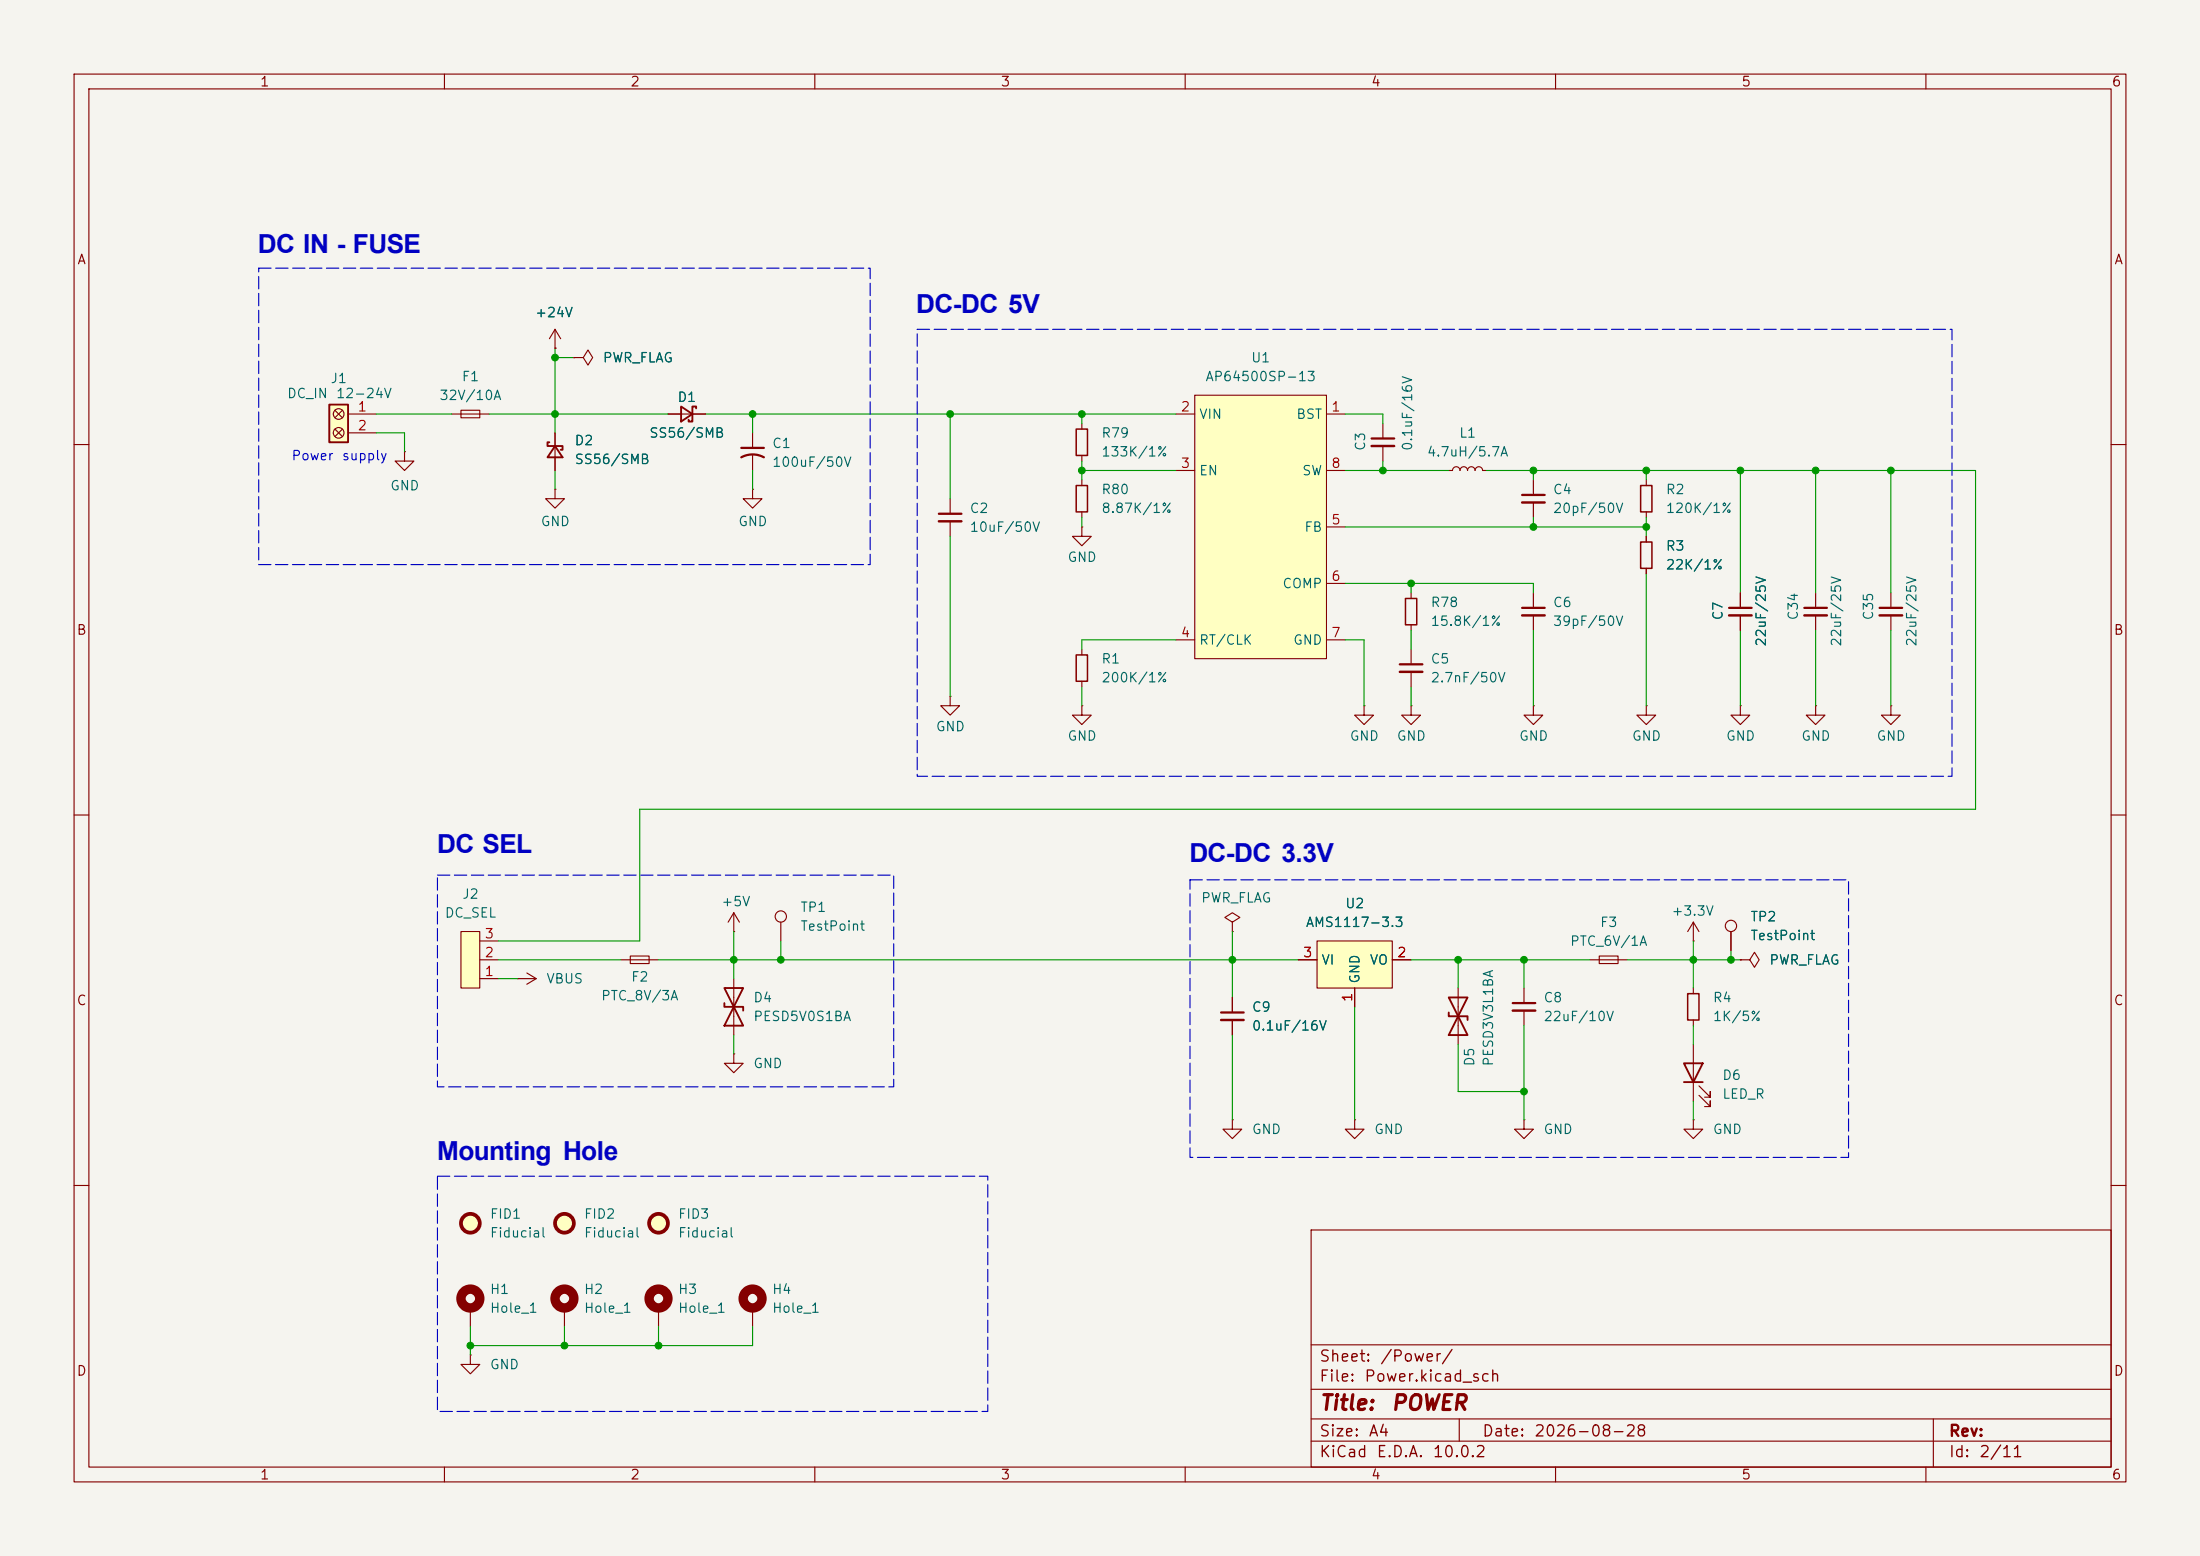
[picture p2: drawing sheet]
<svg xmlns="http://www.w3.org/2000/svg" width="297mm" height="210mm" viewBox="0 0 297 210" stroke-linecap="round" stroke-linejoin="round" font-family="sans-serif">
<path d="M0 0h297v210h-297z" fill="#f5f4ef" stroke="#f5f4ef" stroke-width=".14"/>
<g fill="none" stroke="#840000" stroke-width=".15">
<path d="M10 10h277v190h-277zM12 12h273v186h-273zM60 10v2M110 10v2M160 10v2M210 10v2M260 10v2M10 60h2M285 60h2M10 110h2M285 110h2M10 160h2"/>
<path d="M177 166h108v32h-108zM285 160h2M60 198v2M110 198v2M160 198v2M177 194.5h108M177 191.5h108M177 187.5h108M177 181.5h108M197 191.5v3M210 198v2M260 198v2"/>
<path d="M261 191.5v6.5"/>
</g>
<path d="M44.4 54.6h2.6v5.1h-2.6z" fill="#ffffc2"/>
<g fill="none" stroke="#840000" stroke-width=".15">
<path d="M45.2 55.4l1 1M45.2 57.9l1 1M46.2 55.4l-1 1M46.2 57.9l-1 1M47 55.9h3.8M47 58.4h3.8M146 71.1v1.3h1.3l-1.3 1.3-1.2-1.3h1.2M146 71.1h.1M83.8 129.5h5.1M85.1 129h2.5v1h-2.5zM166.4 124.5l1-.7-1-.6-1 .6 1 .7v1.2M166.4 125.7h.1"/>
<path d="M196.8 133.4v7.6M228.6 141v7.6M229.4 147.8l1.5 1.6v-.8v.8h-.8M229.4 146.6l1.5 1.5v-.8v.8h-.8M88.9 176.5v2.6"/>
<circle cx="45.7" cy="55.9" r=".72"/>
<circle cx="45.7" cy="58.4" r=".72"/>
</g>
<path d="M44.4 54.6h2.6v5.1h-2.6zM195.6 134.6h2.5l-2.5 5.1h2.5zM195.6 136.7v.5h2.5v.5M227.3 143.5h2.6l-1.3 2.6zM227.3 146.1h2.6" fill="none" stroke="#840000" stroke-width=".25"/>
<circle cx="88.9" cy="175.3" r="1.27" fill="none" stroke="#840000" stroke-width="1.3"/>
<path d="M62.2 125.7h2.6v7.7h-2.6z" fill="#ffffc2"/>
<path d="M62.2 125.7h2.6v7.7h-2.6zM64.8 132.1h2.5M64.8 129.5h2.5M64.8 127h2.5" fill="none" stroke="#840000" stroke-width=".15"/>
<path d="M177.8 127h10.2v6.4h-10.2z" fill="#ffffc2"/>
<g fill="none" stroke="#840000" stroke-width=".15">
<path d="M61 55.9h5M62.2 55.4h2.6v1h-2.6zM74.9 47h.1M74.9 44.5v2.5M74.9 58.4v5.1M74.9 44.5l-.7 1.2M74.9 44.5l.8 1.2M77.5 48.3h1.2l.7-1.1 .6 1.1-.6 1-.7-1M77.5 48.3h.1M90.2 55.9h5M101.6 58.4v2.1M146 57.2v.7"/>
<path d="M54.6 61v1.2h1.3l-1.3 1.3-1.3-1.3h1.3M54.6 61h.1M74.9 66v1.3h1.3l-1.3 1.3-1.2-1.3h1.2M74.9 66h.1M101.6 66v1.3h1.3l-1.3 1.3-1.3-1.3h1.3M101.6 66h.1M101.6 61.5v2M128.3 67.3v2M128.3 70.4v2M146 61.5v.7M146 64.8v.7M146 69.1v.8"/>
<path d="M195.6 63.5h.5a.51 .51 0 0 1 .5-.5 .51 .51 0 0 1 .5 .5 .51 .51 0 0 1 .5-.5 .51 .51 0 0 1 .5 .5 .51 .51 0 0 1 .5-.5 .51 .51 0 0 1 .5 .5 .51 .51 0 0 1 .5-.5 .51 .51 0 0 1 .6 .5h.5M207 64.8v2M207 67.8v2.1M222.2 64.8v.7M222.2 69.1v.8M222.2 72.4v.8M222.2 76.7v.8M128.3 94v1.3h1.2l-1.2 1.2-1.3-1.2h1.3M128.3 94h.1M146 95.3v1.2h1.3l-1.3 1.3-1.2-1.3h1.2M146 95.3h.1M146 87.6v.8"/>
<path d="M146 91.9v.8M184.1 95.3v1.2h1.3l-1.3 1.3-1.2-1.3h1.2M184.1 95.3h.1M190.5 95.3v1.2h1.3l-1.3 1.3-1.3-1.3h1.3M190.5 95.3h.1M207 95.3v1.2h1.3l-1.3 1.3-1.3-1.3h1.3M207 95.3h.1M207 80v2M207 83.1v2M222.2 95.3v1.2h1.3l-1.3 1.3-1.2-1.3h1.2M222.2 95.3h.1M234.9 95.3v1.2h1.3l-1.3 1.3-1.2-1.3h1.2"/>
<path d="M234.9 95.3h.1M234.9 80v2M234.9 83.1v2M245.1 95.3v1.2h1.3l-1.3 1.3-1.3-1.3h1.3M245.1 95.3h.1M245.1 80v2M245.1 83.1v2M255.3 95.3v1.2h1.2l-1.2 1.3-1.3-1.3h1.3M255.3 95.3h.1M255.3 80v2M255.3 83.1v2M69.8 132.1h.1"/>
<path d="M69.8 132.1h2.6M71.1 131.3l1.3 .8M72.4 132.1l-1.3 .7M99.1 125.7h.1M99.1 123.2l-.8 1.3M99.1 123.2l.7 1.3M99.1 123.2v2.5M99.1 132.1v7.6M105.4 124.5v2.5M166.4 134.6v2.1M166.4 137.7v2M175.3 129.5h2.5"/>
<path d="M177.8 127h10.2v6.4h-10.2zM182.9 133.4v2.5M188 129.5h2.5M205.7 133.4v2M205.7 136.4v2M214.6 129.5h5.1M215.9 129h2.5v1h-2.5zM228.6 127h.1M228.6 124.5l-.8 1.2M228.6 124.5l.8 1.2M228.6 124.5v2.5M228.6 133.4v.7"/>
<path d="M228.6 137.7v.7M233.7 125.7v2.6M234.9 129.5h1.3l.7-1 .6 1-.6 1.1-.7-1.1M234.9 129.5h.1M99.1 142.2v1.3h1.2l-1.2 1.3-1.3-1.3h1.3M99.1 142.2h.1M166.4 151.1v1.3h1.2l-1.2 1.3-1.3-1.3h1.3M166.4 151.1h.1M182.9 151.1v1.3h1.2l-1.2 1.3-1.3-1.3h1.3M182.9 151.1h.1M205.7 151.1v1.3h1.3l-1.3 1.3-1.2-1.3h1.2M205.7 151.1h.1"/>
<path d="M228.6 151.1v1.3h1.3l-1.3 1.3-1.3-1.3h1.3M228.6 151.1h.1M63.5 176.5v2.6M76.2 176.5v2.6M101.6 176.5v2.6M63.5 182.9v1.3h1.3l-1.3 1.2-1.3-1.2h1.3M63.5 182.9h.1"/>
<circle cx="105.4" cy="123.7" r=".76"/>
<circle cx="233.7" cy="125" r=".76"/>
</g>
<path d="M100.1 61.7a3.2 3.2 0 0 1 3 0M100.1 60.5h3M126.7 69.3h3.1M205.5 66.8h3M205.5 82h3M233.4 82h3.1M243.6 82h3M253.7 82h3.1M164.8 136.7h3.1M204.2 135.4h3.1" fill="none" stroke="#840000" stroke-width=".3"/>
<path d="M126.7 70.4h3.1M205.5 67.8h3M205.5 83.1h3M233.4 83.1h3.1M243.6 83.1h3M253.7 83.1h3.1M164.8 137.7h3.1M204.2 136.4h3.1" fill="none" stroke="#840000" stroke-width=".33"/>
<path d="M74.2 59.7h-.3v.5h2v.5h-.2M91.9 54.9l1.6 1-1.6 1zM94 55.1v-.2h-.5v2h-.5v-.3M74.9 60.2l1 1.5h-2zM97.8 133.4h2.5l-2.5 5h2.5zM97.8 135.4v.5h2.5v.5" fill="none" stroke="#840000" stroke-width=".25"/>
<g fill="none" stroke="#840000" stroke-width="1.3">
<circle cx="63.5" cy="175.3" r="1.27"/>
<circle cx="76.2" cy="175.3" r="1.27"/>
<circle cx="101.6" cy="175.3" r="1.27"/>
</g>
<g fill="#ffffc2" stroke="#ffffc2" stroke-width=".14">
<circle cx="76.2" cy="165.1" r="1.27"/>
<circle cx="63.5" cy="165.1" r="1.27"/>
<circle cx="88.9" cy="165.1" r="1.27"/>
</g>
<g fill="none" stroke="#840000" stroke-width=".51">
<circle cx="63.5" cy="165.1" r="1.27"/>
<circle cx="76.2" cy="165.1" r="1.27"/>
<circle cx="88.9" cy="165.1" r="1.27"/>
</g>
<path d="M145.3 57.9h1.5v3.6h-1.5zM145.3 65.5h1.5v3.6h-1.5zM221.5 65.5h1.5v3.6h-1.5zM221.5 73.2h1.5v3.5h-1.5zM145.3 88.4h1.5v3.5h-1.5zM227.8 134.1h1.6v3.6h-1.6z" fill="none" stroke="#840000" stroke-width=".2"/>
<path d="M161.3 53.3h17.8v35.6h-17.8z" fill="#ffffc2"/>
<g fill="none" stroke="#840000" stroke-width=".15">
<path d="M74.9 47h.1M74.9 58.4v1.8M77.5 48.3h.1M90.2 55.9h1.7M93.5 55.9h1.7M158.7 55.9h2.6M161.3 53.3h17.8v35.6h-17.8zM179.1 55.9h2.5M186.7 57.2v2M74.9 61.7v1.8M158.7 63.5h2.6M179.1 63.5h2.5"/>
<path d="M179.1 71.1h2.5M179.1 78.7h2.5M186.7 60.2v2M222.2 72.4v.8M222.2 76.7v.8M158.7 86.4h2.6M179.1 86.4h2.5M190.5 80v.8M190.5 84.3v.8M190.5 87.6v2.1M190.5 90.7v2M234.9 80v2"/>
<path d="M234.9 83.1v2M166.4 134.6v2.1M166.4 137.7v2M175.3 129.5h2.5M182.9 133.4v2.5M188 129.5h2.5M233.7 125.7v2.6M234.9 129.5h.1"/>
</g>
<path d="M185.2 59.2h3M189 89.7h3" fill="none" stroke="#840000" stroke-width=".3"/>
<path d="M185.2 60.2h3M189 90.7h3" fill="none" stroke="#840000" stroke-width=".33"/>
<path d="M189.7 80.8h1.6v3.5h-1.6z" fill="none" stroke="#840000" stroke-width=".2"/>
<g fill="none" stroke="#009600" stroke-width=".15">
<path d="M50.8 55.9h10.2M50.8 58.4h3.8v2.6M66 55.9h24.2M74.9 47v11.4M74.9 48.3h2.6M95.2 55.9h63.5M101.6 55.9v2.5M128.3 55.9v11.4M146 55.9v1.3M181.6 55.9h5.1v1.3M74.9 63.5v2.5M101.6 63.5v2.5"/>
<path d="M128.3 72.4v21.6M146 62.2v2.6M146 69.9v1.2M146 63.5h12.7M181.6 63.5h14M181.6 78.7h25.4v1.3M181.6 71.1h40.6M186.7 62.2v1.3M190.5 78.7v1.3M200.7 63.5h66v45.7h-180.3v17.8h-19.1M207 63.5v1.3M207 69.9v1.2"/>
<path d="M222.2 63.5v1.3M222.2 69.9v2.5M222.2 77.5v17.8M234.9 63.5v16.5M245.1 63.5v16.5M255.3 63.5v16.5M146 92.7v2.6M158.7 86.4h-12.7v1.2M181.6 86.4h2.5v8.9M190.5 85.1v2.5M190.5 92.7v2.6M207 85.1v10.2"/>
<path d="M234.9 85.1v10.2M245.1 85.1v10.2M255.3 85.1v10.2M67.3 129.5h16.5M67.3 132.1h2.5M88.9 129.5h86.4M99.1 125.7v6.4M99.1 139.7v2.5M105.4 127v2.5M166.4 125.7v8.9M166.4 139.7v11.4M182.9 135.9v15.2"/>
<path d="M190.5 129.5h24.1M196.8 129.5v3.9M205.7 129.5v3.9M205.7 138.4v12.7M219.7 129.5h15.2M228.6 127v6.4M228.6 138.4v2.6M233.7 128.3v1.2M196.8 141v6.3h8.9M228.6 148.6v2.5M63.5 179.1v3.8M76.2 179.1v2.5"/>
<path d="M88.9 179.1v2.5M101.6 179.1v2.5h-38.1"/>
</g>
<path d="M34.9 36.2h82.6v40h-82.6zM123.8 44.5h139.7v60.3h-139.7zM59.1 118.1h61.5v28.6h-61.5zM160.7 118.7h88.9v37.5h-88.9zM59.1 158.8h74.2v31.7h-74.2z" fill="none" stroke="#0000c2" stroke-width=".15" stroke-dasharray="1.7 .6"/>
<g fill="#009600" stroke="#009600" stroke-width=".14">
<circle cx="74.9" cy="55.9" r=".46"/>
<circle cx="74.9" cy="48.3" r=".46"/>
<circle cx="101.6" cy="55.9" r=".46"/>
<circle cx="128.3" cy="55.9" r=".46"/>
<circle cx="146" cy="63.5" r=".46"/>
<circle cx="146" cy="55.9" r=".46"/>
<circle cx="233.7" cy="129.5" r=".46"/>
<circle cx="228.6" cy="129.5" r=".46"/>
<circle cx="76.2" cy="181.6" r=".46"/>
<circle cx="63.5" cy="181.6" r=".46"/>
<circle cx="88.9" cy="181.6" r=".46"/>
<circle cx="105.4" cy="129.5" r=".46"/>
<circle cx="245.1" cy="63.5" r=".46"/>
<circle cx="255.3" cy="63.5" r=".46"/>
<circle cx="234.9" cy="63.5" r=".46"/>
<circle cx="222.2" cy="63.5" r=".46"/>
<circle cx="222.2" cy="71.1" r=".46"/>
<circle cx="186.7" cy="63.5" r=".46"/>
<circle cx="190.5" cy="78.7" r=".46"/>
<circle cx="207" cy="63.5" r=".46"/>
<circle cx="207" cy="71.1" r=".46"/>
<circle cx="196.8" cy="129.5" r=".46"/>
<circle cx="99.1" cy="129.5" r=".46"/>
<circle cx="166.4" cy="129.5" r=".46"/>
<circle cx="205.7" cy="129.5" r=".46"/>
<circle cx="205.7" cy="147.3" r=".46"/>
</g>
<g font-size="3.5" fill="#0000c2">
<text x="34.8" y="34.1">DC IN - FUSE</text>
<text x="123.7" y="42.2">DC-DC 5V</text>
<text x="59" y="115.1">DC SEL</text>
<text x="160.6" y="116.4">DC-DC 3.3V</text>
<text x="59" y="156.5">Mounting Hole</text>
</g>
<g font-size="2" fill="#840000">
<text x="178" y="190.8">Title:</text>
<text x="187.7" y="190.8">POWER</text>
</g>
<g font-size="1.5" fill="#840000">
<text x="178" y="184.2">Sheet:</text>
<text x="186.2" y="184.2">/Power/</text>
<text x="178" y="186.9">File:</text>
<text x="184.1" y="186.9">Power.kicad_sch</text>
<text x="178" y="197.1">KiCad</text>
<text x="178" y="194.3">Size:</text>
<text x="184.7" y="194.3">A4</text>
<text x="185.7" y="197.1">E.D.A.</text>
<text x="193.3" y="197.1">10.0.2</text>
<text x="200" y="194.3">Date:</text>
<text x="207" y="194.3">2026-08-28</text>
<text x="263" y="194.3">Rev:</text>
<text x="263" y="197.1">Id:</text>
<text x="267.1" y="197.1">2/11</text>
</g>
<g font-size="1.3" fill="#840000">
<text x="35" y="12">1</text>
<text x="85" y="12">2</text>
<text x="135" y="12">3</text>
<text x="185" y="12">4</text>
<text x="235" y="12">5</text>
<text x="285" y="12">6</text>
<text x="10.3" y="36">A</text>
<text x="285.3" y="36">A</text>
<text x="10.3" y="86">B</text>
<text x="285.3" y="86">B</text>
<text x="10.3" y="136">C</text>
<text x="285.3" y="136">C</text>
<text x="10.3" y="186">D</text>
<text x="285.3" y="186">D</text>
<text x="35" y="200">1</text>
<text x="85" y="200">2</text>
<text x="135" y="200">3</text>
<text x="185" y="200">4</text>
<text x="235" y="200">5</text>
<text x="285" y="200">6</text>
</g>
<g font-size="1.3" fill="#006464">
<text x="72.1" y="43.1">+24V</text>
<text x="44.5" y="52">J1</text>
<text x="62.2" y="51.8">F1</text>
<text x="81.3" y="49.2">PWR_FLAG</text>
<text x="162.6" y="51.8">AP64500SP-13</text>
<text x="168.8" y="49.2">U1</text>
<text x="38.7" y="54.1">DC_IN</text>
<text x="45.3" y="54.1">12-24V</text>
<text x="59.2" y="54.3">32V/10A</text>
<text x="87.6" y="59.4">SS56/SMB</text>
<text x="91.4" y="54.6">D1</text>
<text x="148.6" y="59.4">R79</text>
<text x="161.8" y="56.9">VIN</text>
<text x="174.9" y="56.9">BST</text>
<text x="196.9" y="59.4">L1</text>
<text x="77.5" y="60.4">D2</text>
<text x="77.5" y="62.9">SS56/SMB</text>
<text x="104.1" y="60.8">C1</text>
<text x="104.1" y="63.3">100uF/50V</text>
<text x="148.6" y="61.9">133K/1%</text>
<text x="161.8" y="64.5">EN</text>
<text x="175.7" y="64.5">SW</text>
<text x="184.6" y="61" transform="rotate(-90 184.6 61)">C3</text>
<text x="191" y="61" transform="rotate(-90 191 61)">0.1uF/16V</text>
<text x="192.5" y="61.9">4.7uH/5.7A</text>
<text x="52.6" y="66.5">GND</text>
<text x="72.9" y="71.3">GND</text>
<text x="99.6" y="71.3">GND</text>
<text x="130.8" y="69.6">C2</text>
<text x="148.6" y="69.6">8.87K/1%</text>
<text x="148.6" y="67">R80</text>
<text x="209.6" y="67">C4</text>
<text x="209.6" y="69.6">20pF/50V</text>
<text x="224.8" y="67">R2</text>
<text x="224.8" y="69.6">120K/1%</text>
<text x="130.8" y="72.1">10uF/50V</text>
<text x="144" y="76.2">GND</text>
<text x="176" y="72.1">FB</text>
<text x="224.8" y="74.6">R3</text>
<text x="224.8" y="77.2">22K/1%</text>
<text x="173" y="79.7">COMP</text>
<text x="193" y="82.3">R78</text>
<text x="209.6" y="82.3">C6</text>
<text x="232.9" y="83.8" transform="rotate(-90 232.9 83.8)">C7</text>
<text x="243" y="83.8" transform="rotate(-90 243 83.8)">C34</text>
<text x="253.2" y="83.8" transform="rotate(-90 253.2 83.8)">C35</text>
<text x="148.6" y="89.9">R1</text>
<text x="161.8" y="87.3">RT/CLK</text>
<text x="174.5" y="87.3">GND</text>
<text x="193" y="89.9">C5</text>
<text x="193" y="84.8">15.8K/1%</text>
<text x="209.6" y="84.8">39pF/50V</text>
<text x="238.7" y="87.4" transform="rotate(-90 238.7 87.4)">22uF/25V</text>
<text x="248.9" y="87.4" transform="rotate(-90 248.9 87.4)">22uF/25V</text>
<text x="259" y="87.4" transform="rotate(-90 259 87.4)">22uF/25V</text>
<text x="148.6" y="92.4">200K/1%</text>
<text x="193" y="92.4">2.7nF/50V</text>
<text x="126.2" y="99">GND</text>
<text x="144" y="100.3">GND</text>
<text x="182.1" y="100.3">GND</text>
<text x="188.5" y="100.3">GND</text>
<text x="205" y="100.3">GND</text>
<text x="220.2" y="100.3">GND</text>
<text x="232.9" y="100.3">GND</text>
<text x="243.1" y="100.3">GND</text>
<text x="253.2" y="100.3">GND</text>
<text x="60" y="124.2">DC_SEL</text>
<text x="62.3" y="121.6">J2</text>
<text x="97.3" y="122.6">+5V</text>
<text x="108" y="123.4">TP1</text>
<text x="108" y="125.9">TestPoint</text>
<text x="162.1" y="122.1">PWR_FLAG</text>
<text x="176.2" y="125.4">AMS1117-3.3</text>
<text x="181.5" y="122.9">U2</text>
<text x="215.9" y="125.4">F3</text>
<text x="225.6" y="123.9">+3.3V</text>
<text x="236.2" y="124.7">TP2</text>
<text x="178.3" y="130.5">VI</text>
<text x="184.8" y="130.5">VO</text>
<text x="211.9" y="128">PTC_6V/1A</text>
<text x="236.2" y="127.2">TestPoint</text>
<text x="238.8" y="130.5">PWR_FLAG</text>
<text x="73.7" y="133.1">VBUS</text>
<text x="81.1" y="135.3">PTC_8V/3A</text>
<text x="85.1" y="132.8">F2</text>
<text x="101.6" y="135.6">D4</text>
<text x="168.9" y="136.9">C9</text>
<text x="183.9" y="132.8" transform="rotate(-90 183.9 132.8)">GND</text>
<text x="208.3" y="135.6">C8</text>
<text x="231.1" y="135.6">R4</text>
<text x="101.6" y="138.1">PESD5V0S1BA</text>
<text x="168.9" y="139.4">0.1uF/16V</text>
<text x="208.3" y="138.1">22uF/10V</text>
<text x="231.1" y="138.1">1K/5%</text>
<text x="101.6" y="144.5">GND</text>
<text x="199.3" y="144" transform="rotate(-90 199.3 144)">D5</text>
<text x="201.9" y="144" transform="rotate(-90 201.9 144)">PESD3V3L1BA</text>
<text x="232.4" y="146.1">D6</text>
<text x="232.4" y="148.6">LED_R</text>
<text x="168.9" y="153.4">GND</text>
<text x="185.4" y="153.4">GND</text>
<text x="208.3" y="153.4">GND</text>
<text x="231.1" y="153.4">GND</text>
<text x="66" y="164.8">FID1</text>
<text x="66" y="167.3">Fiducial</text>
<text x="78.7" y="164.8">FID2</text>
<text x="78.7" y="167.3">Fiducial</text>
<text x="91.4" y="164.8">FID3</text>
<text x="91.4" y="167.3">Fiducial</text>
<text x="66" y="175">H1</text>
<text x="66" y="177.5">Hole_1</text>
<text x="78.7" y="175">H2</text>
<text x="78.7" y="177.5">Hole_1</text>
<text x="91.4" y="175">H3</text>
<text x="91.4" y="177.5">Hole_1</text>
<text x="104.1" y="175">H4</text>
<text x="104.1" y="177.5">Hole_1</text>
<text x="66" y="185.1">GND</text>
</g>
<g font-size="1.3" fill="#a90000">
<text x="48.2" y="55.9">1</text>
<text x="48.2" y="58.4">2</text>
<text x="159.3" y="55.9">2</text>
<text x="179.6" y="55.9">1</text>
<text x="159.3" y="63.5">3</text>
<text x="179.6" y="63.5">8</text>
<text x="179.6" y="71.1">5</text>
<text x="179.6" y="78.7">6</text>
<text x="159.3" y="86.3">4</text>
<text x="179.6" y="86.3">7</text>
<text x="65.3" y="129.5">2</text>
<text x="65.3" y="127">3</text>
<text x="175.8" y="129.5">3</text>
<text x="188.5" y="129.5">2</text>
<text x="65.3" y="132.1">1</text>
<text x="182.9" y="135.3" transform="rotate(-90 182.9 135.3)">1</text>
</g>
<g font-size="1.3" fill="#0000c2">
<text x="39.3" y="62.4">Power</text>
<text x="46.1" y="62.4">supply</text>
</g>
</svg>
